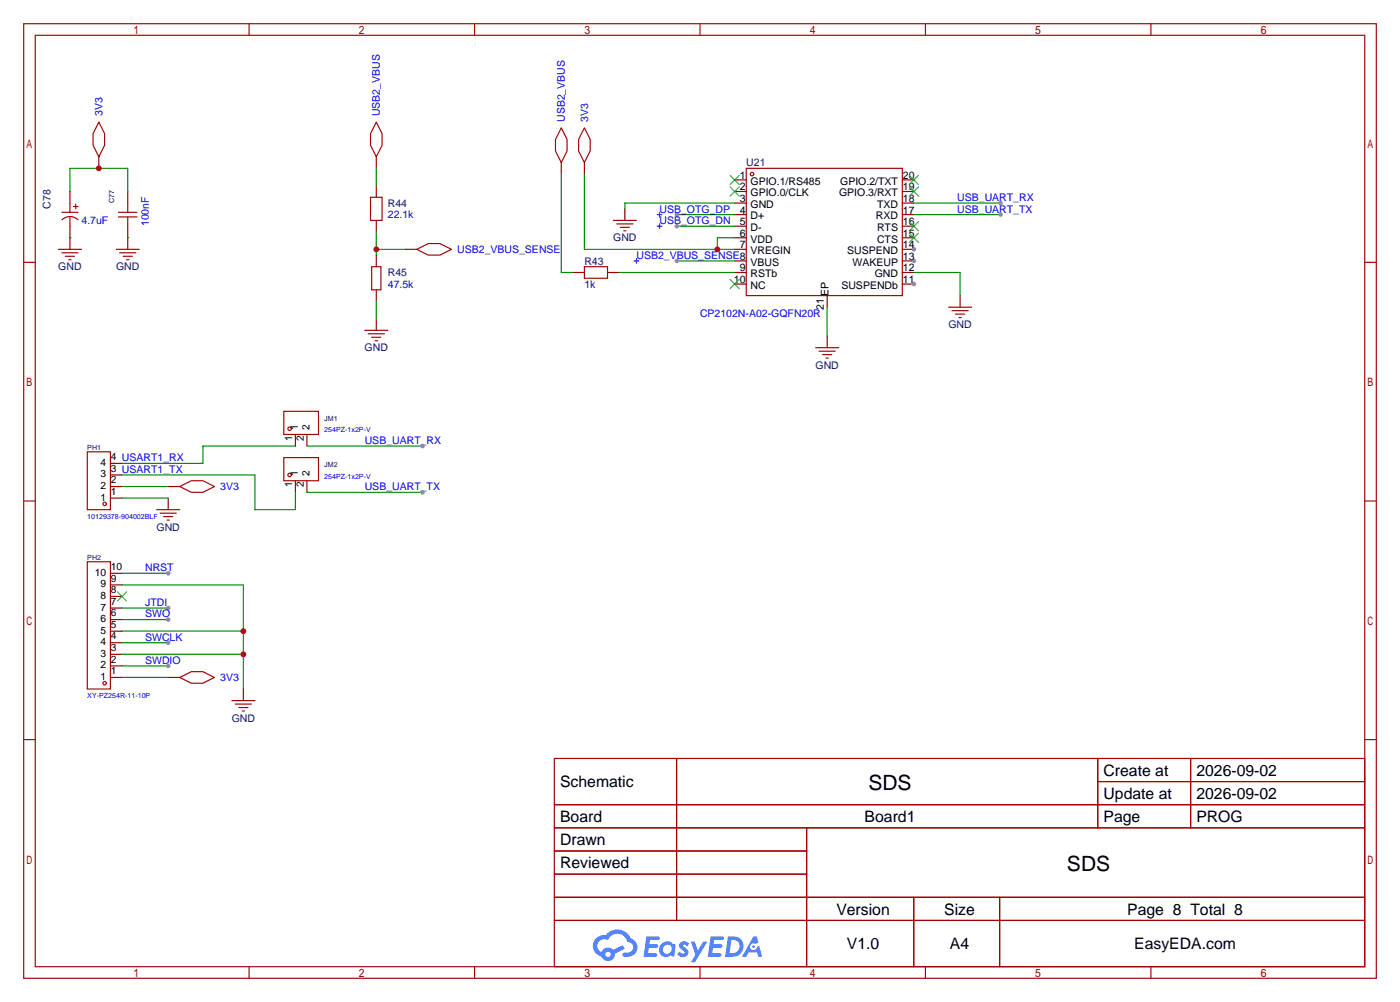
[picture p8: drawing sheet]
<svg xmlns="http://www.w3.org/2000/svg" width="308mm" height="220mm" viewBox="0 0 308 220" stroke-linecap="round" stroke-linejoin="round" font-family="sans-serif">
<g fill="none" stroke="#a10000" stroke-width=".25">
<path d="M5.2 5.2h297.2v209.6h-297.2zM7.7 7.7h292.1v204.5h-292.1zM54.7 5.2v2.5M104.3 5.2v2.5M153.8 5.2v2.5M203.3 5.2v2.5M252.9 5.2v2.5M5.2 57.6h2.5M299.8 57.6h2.6M5.2 110h2.5M299.8 110h2.6M5.2 162.4h2.5"/>
<path d="M121.8 166.5h178v45.7h-178zM121.8 176.7h178M148.7 166.5v35.6M241.2 166.5v15.2M241.2 171.6h58.6M261.6 166.5v15.2M299.8 162.4h2.6M121.8 181.7h178M121.8 186.8h55.4M121.8 197h178M121.8 191.9h55.4M177.2 181.7v30.5"/>
<path d="M200.8 197v15.2M219.6 197v15.2M54.7 212.2v2.6M104.3 212.2v2.6M121.8 202.1h178M153.8 212.2v2.6M203.3 212.2v2.6M252.9 212.2v2.6"/>
</g>
<g fill="#5487ff">
<path d="M149.5 206.9a1.3 1.3 0 0 1 1.9 .3l-.4 .6a.54 .54 0 0 0-1-.2l.2 .2a1.28 1.28 0 0 1 .8 2 1.53 1.53 0 0 1-2.2-.3l.5-.6 .8 .5a.31 .31 0 0 0 .3-.3 .31 .31 0 0 0-.2-.4 1.12 1.12 0 0 1-.7-1.8z"/>
<path d="M151.8 206.7h.8l.7 2 1.2-2h.9l-2.7 4.5h-.9l1-1.6z"/>
<path d="M142 205.5h2.3a.46 .46 0 0 1 .5 .1 .46 .46 0 0 1 .1 .5l-.3 .2h-1.8l-.1 1h1.6a.4 .4 0 0 1 .3 .4 .4 .4 0 0 1-.4 .4h-1.6l-.2 1.2 1.4-.1a.46 .46 0 0 1 .5 .1 .46 .46 0 0 1 .1 .5l-.4 .2h-2.6z"/>
<path d="M156.1 205.5h2.3a.47 .47 0 0 1 .5 .1 .47 .47 0 0 1 .1 .5l-.3 .2h-1.8l-.1 1h1.6a.4 .4 0 0 1 .4 .4 .4 .4 0 0 1-.5 .4h-1.6l-.2 1.1h1.4a.46 .46 0 0 1 .5 .1 .46 .46 0 0 1 .1 .5l-.4 .2h-2.6z"/>
<path d="M165.5 205.6h.8l.3 1.3-.6 .3a.75 .75 0 0 0-1.1 .3 .75 .75 0 0 0 .5 1.1 .75 .75 0 0 0 .9-.7l.5-.3 .6 2.4h-.8l-.3-.9h-1.8l-.5 .9h-1z"/>
<path d="M159.9 205.6l-.6 4.4h1.4a2.27 2.27 0 0 0 2.7-2.3 2.27 2.27 0 0 0-2.7-2.1zM160.7 206.3a1.5 1.5 0 0 1 1.8 1.6 1.5 1.5 0 0 1-1.9 1.3h-.3z"/>
<path d="M145.4 207.2a1.6 1.6 0 0 0-.4 2.3 1.6 1.6 0 0 0 2.3 .2l.8 .3 .3-2.4-.1-.3-.5-.1a1.58 1.58 0 0 0-2.4 0zM146 207.7a.98 .98 0 0 1 1.6 .4 .98 .98 0 0 1-1.1 1.3 .94 .94 0 0 1-.9-.7 .94 .94 0 0 1 .4-1z"/>
<path d="M131 206a2.37 2.37 0 0 0 1.1 4 1.54 1.54 0 0 0 1.8 1 1.54 1.54 0 0 0 1.2-1.6l2.2-1.1-.5-.8-2.1 1a1.57 1.57 0 0 0-2.6 .5 1.5 1.5 0 0 1-.7-2.1 1.5 1.5 0 0 1 2.2-.5 2.23 2.23 0 0 1 2.3-1.4 2.23 2.23 0 0 1 2 1.8 1.16 1.16 0 0 1 1.2 1.1 1.16 1.16 0 0 1-1.1 1.2h-.7a.47 .47 0 0 0-.5 .4 .47 .47 0 0 0 .4 .5 2.17 2.17 0 0 0 2.5-.9 2.17 2.17 0 0 0-.4-2.7l-.7-.4a3.2 3.2 0 0 0-5.5-.7l-1.1 .1zM133 209.5a.6 .6 0 0 1 1.2 0 .6 .6 0 0 1-1.2 0z"/>
<circle cx="165.6" cy="207.8" r=".28"/>
</g>
<g fill="none" stroke="#a10000" stroke-width=".25">
<path d="M21.7 26.8l1.3 2.5v2.6l-1.3 2.5-1.3-2.5v-2.6zM123.3 28.1l1.3 2.5v2.5l-1.3 2.6-1.3-2.6v-2.5zM128.4 28.1l1.3 2.5v2.5l-1.3 2.6-1.3-2.6v-2.5zM12.8 54.7h5.1M13.6 55.5h3.5M14.4 56.3h2M15.1 57h.5M25.5 54.7h5.1M26 47.6h4.1M26 46.6h4.1M26.3 55.5h3.5M27.1 56.3h2"/>
<path d="M27.8 57h.5M28.1 44.6v2M28.1 47.6v2.1M128.4 58.5h5.1v2.6h-5.1zM134.7 48.4h5.1M135.5 49.1h3.6M136.3 49.9h2M137 50.7h.5M80.1 72.5h5.1M80.9 73.3h3.6M81.7 74h2M82.4 74.8h.5"/>
<path d="M179.2 76.3h5.1M180 77.1h3.5M180.7 77.9h2.1M181.5 78.6h.5M208.4 67.4h5.1M209.2 68.2h3.5M209.9 69h2.1M210.7 69.7h.5M19.2 99.2h5.1v12.7h-5.1zM34.4 111.9h5.1M35.2 112.6h3.5M35.9 113.4h2.1"/>
<path d="M36.7 114.2h.5M39.5 106.8l2.5-1.3h2.6l2.5 1.3-2.5 1.3h-2.6zM19.2 123.3h5.1v28h-5.1zM39.5 148.7l2.5-1.3h2.6l2.5 1.3-2.5 1.3h-2.6zM50.9 153.8h5.1M51.7 154.6h3.5M52.5 155.3h2M53.2 156.1h.5"/>
<circle cx="23" cy="110.6" r=".38"/>
<circle cx="23" cy="150" r=".38"/>
</g>
<g fill="none" stroke="#870000" stroke-width=".25">
<path d="M21.7 34.4v2.6M123.3 35.7v2.5M128.4 35.7v2.5M15.4 52.2v2.5M28.1 42v2.6M28.1 49.7v5M125.9 59.8h2.5M133.5 59.8h2.5M137.3 45.8v2.6M82.7 70v2.5M181.7 73.8v2.5M210.9 64.9v2.5"/>
<path d="M24.3 106.8h2.5M24.3 109.3h2.5M24.3 104.3h2.5M24.3 101.7h2.5M37 106.8h2.5M37 109.3v2.6M24.3 138.6h2.5M24.3 136h2.5M24.3 133.5h2.5M24.3 130.9h2.5M24.3 128.4h2.5M24.3 125.9h2.5"/>
<path d="M24.3 148.7h2.5M24.3 146.2h2.5M24.3 143.6h2.5M24.3 141.1h2.5M37 148.7h2.5M53.5 151.3v2.5"/>
</g>
<path d="M25.8 129.9l2 2.1M27.8 129.9l-2 2.1" fill="none" stroke="#3c3" stroke-width=".25"/>
<path d="M26.8 133.5h10.2M26.8 148.7h10.2" fill="none" stroke="#008700" stroke-width=".25"/>
<circle cx="37" cy="133.5" r=".51" fill="#999"/>
<path d="M26.8 138.6h26.7M26.8 128.4h26.7v22.9M26.8 143.6h26.7" fill="none" stroke="#008700" stroke-width=".25"/>
<g fill="#c00">
<circle cx="53.5" cy="138.6" r=".63"/>
<circle cx="53.5" cy="143.6" r=".63"/>
</g>
<path d="M26.8 136h10.2" fill="none" stroke="#008700" stroke-width=".25"/>
<circle cx="37" cy="136" r=".51" fill="#999"/>
<path d="M26.8 125.9h10.2" fill="none" stroke="#008700" stroke-width=".25"/>
<circle cx="37" cy="125.9" r=".51" fill="#999"/>
<path d="M26.8 141.1h10.2" fill="none" stroke="#008700" stroke-width=".25"/>
<circle cx="37" cy="141.1" r=".51" fill="#999"/>
<path d="M26.8 146.2h10.2" fill="none" stroke="#008700" stroke-width=".25"/>
<circle cx="37" cy="146.2" r=".51" fill="#999"/>
<path d="M64.9 97.9h-20.3v3.8h-17.8M67.4 97.9h25.4M26.8 109.3h10.2M26.8 106.8h10.2M26.8 104.3h29.2v7.6h8.9v-3.8" fill="none" stroke="#008700" stroke-width=".25"/>
<g fill="none" stroke="#a10000" stroke-width=".25">
<path d="M62.4 90.3h7.6v5.1h-7.6zM62.4 100.5h7.6v5h-7.6z"/>
<circle cx="63.6" cy="94.1" r=".38"/>
<circle cx="63.6" cy="104.3" r=".38"/>
</g>
<path d="M64.9 95.4v2.5M67.4 95.4v2.5M64.9 105.5v2.6M67.4 105.5v2.6" fill="none" stroke="#870000" stroke-width=".25"/>
<circle cx="92.8" cy="97.9" r=".51" fill="#999"/>
<path d="M67.4 108.1h25.4" fill="none" stroke="#008700" stroke-width=".25"/>
<circle cx="92.8" cy="108.1" r=".51" fill="#999"/>
<g fill="none" stroke="#a10000" stroke-width=".25">
<path d="M164 37h34.2v27.9h-34.2z"/>
<circle cx="165.2" cy="38.2" r=".38"/>
</g>
<path d="M161.4 39.5h2.6M161.4 42h2.6M161.4 44.6h2.6M161.4 47.1h2.6M161.4 49.7h2.6M161.4 52.2h2.6M161.4 54.7h2.6M161.4 57.3h2.6M161.4 59.8h2.6M161.4 62.4h2.6M198.2 62.4h2.6" fill="none" stroke="#870000" stroke-width=".25"/>
<path d="M160.4 38.5l2 2M162.4 38.5l-2 2M160.4 41l2 2.1M162.4 41l-2 2.1M160.4 61.3l2 2.1M162.4 61.3l-2 2.1" fill="none" stroke="#3c3" stroke-width=".25"/>
<circle cx="200.8" cy="62.4" r=".51" fill="#999"/>
<path d="M198.2 59.8h2.6M198.2 57.3h2.6" fill="none" stroke="#870000" stroke-width=".25"/>
<circle cx="200.8" cy="57.3" r=".51" fill="#999"/>
<path d="M198.2 54.7h2.6" fill="none" stroke="#870000" stroke-width=".25"/>
<circle cx="200.8" cy="54.7" r=".51" fill="#999"/>
<path d="M198.2 39.5h2.6M198.2 52.2h2.6M198.2 49.7h2.6M198.2 47.1h2.6M198.2 44.6h2.6M198.2 42h2.6M181.7 64.9v2.5" fill="none" stroke="#870000" stroke-width=".25"/>
<path d="M199.8 38.5l2 2M201.8 38.5l-2 2M199.8 51.2l2 2M199.8 48.6l2 2.1M199.8 41l2 2.1M201.8 51.2l-2 2M201.8 48.6l-2 2.1M201.8 41l-2 2.1" fill="none" stroke="#3c3" stroke-width=".25"/>
<path d="M123.3 38.2v21.6h2.6M128.4 38.2v16.5h33M136 59.8h25.4M161.4 52.2h-3.8v2.5" fill="none" stroke="#008700" stroke-width=".25"/>
<circle cx="157.6" cy="54.7" r=".63" fill="#c00"/>
<path d="M148.7 47.1h12.7M200.8 59.8h10.1v5.1M181.7 67.4v6.4" fill="none" stroke="#008700" stroke-width=".25"/>
<circle cx="148.7" cy="47.1" r=".51" fill="#999"/>
<path d="M148.7 49.7h12.7" fill="none" stroke="#008700" stroke-width=".25"/>
<circle cx="148.7" cy="49.7" r=".51" fill="#999"/>
<path d="M144.4 49.7h1M144.4 47.1h1M144.9 46.6v1M144.9 49.1v1.1" fill="none" stroke="#00f" stroke-width=".25"/>
<path d="M13.6 46.6h3.5M13.6 48.2a2.54 2.54 0 0 1 3.6 .1M15.4 44.6v2M15.4 47.6v2.1M16.1 45.3h1M16.6 44.8v1" fill="none" stroke="#a10000" stroke-width=".25"/>
<path d="M15.4 42v2.6M15.4 49.7v2.5" fill="none" stroke="#870000" stroke-width=".25"/>
<path d="M148.7 57.3h12.7" fill="none" stroke="#008700" stroke-width=".25"/>
<circle cx="148.7" cy="57.3" r=".51" fill="#999"/>
<path d="M139.3 57.3h1M139.8 56.8v1" fill="none" stroke="#00f" stroke-width=".25"/>
<path d="M161.4 44.6h-24.1v1.2M200.8 44.6h19" fill="none" stroke="#008700" stroke-width=".25"/>
<circle cx="219.8" cy="44.6" r=".51" fill="#999"/>
<path d="M200.8 47.1h19" fill="none" stroke="#008700" stroke-width=".25"/>
<circle cx="219.8" cy="47.1" r=".51" fill="#999"/>
<path d="M15.4 42v-5h12.7v5" fill="none" stroke="#008700" stroke-width=".25"/>
<circle cx="21.7" cy="37" r=".63" fill="#c00"/>
<path d="M82.7 37v3.8M15.4 52.2h.1M28.1 52.2h.1M82.7 50.9v5.1M82.7 54.7h6.3" fill="none" stroke="#008700" stroke-width=".25"/>
<path d="M82.7 34.4v2.6M82.7 40.8v2.5M82.7 48.4v2.5M82.7 56v2.5M82.7 63.6v2.6" fill="none" stroke="#870000" stroke-width=".25"/>
<path d="M82.7 26.8l1.2 2.5v2.6l-1.2 2.5-1.3-2.5v-2.6zM81.4 43.3h2.5v5.1h-2.5zM81.7 58.5h2v5.1h-2z" fill="none" stroke="#a10000" stroke-width=".25"/>
<circle cx="82.7" cy="54.7" r=".63" fill="#c00"/>
<path d="M82.7 66.2v3.8" fill="none" stroke="#008700" stroke-width=".25"/>
<path d="M89 54.7h2.6" fill="none" stroke="#870000" stroke-width=".25"/>
<path d="M91.6 54.7l2.5-1.2h2.5l2.6 1.2-2.6 1.3h-2.5z" fill="none" stroke="#a10000" stroke-width=".25"/>
<g font-size="4.6">
<text x="190.8" y="173.4">SDS</text>
<text x="234.4" y="191.2">SDS</text>
</g>
<g font-size="3.5">
<text x="123.1" y="172.8">Schematic</text>
<text x="242.5" y="170.3">Create at</text>
<text x="262.9" y="170.3">2026-09-02</text>
<text x="242.5" y="175.4">Update at</text>
<text x="262.9" y="175.4">2026-09-02</text>
<text x="123.1" y="180.5">Board</text>
<text x="123.1" y="185.5">Drawn</text>
<text x="190" y="180.5">Board1</text>
<text x="242.5" y="180.5">Page</text>
<text x="262.9" y="180.5">PROG</text>
<text x="123.1" y="190.6">Reviewed</text>
<text x="183.8" y="200.8">Version</text>
<text x="207.5" y="200.8">Size</text>
<text x="247.7" y="200.8">Page 8 Total 8</text>
<text x="186.1" y="208.4">V1.0</text>
<text x="208.7" y="208.4">A4</text>
<text x="249.2" y="208.4">EasyEDA.com</text>
</g>
<g font-size="2.3" fill="#00f">
<text x="22.5" y="25.5" transform="rotate(-90 22.5 25.5)">3V3</text>
<text x="83.5" y="25.5" transform="rotate(-90 83.5 25.5)">USB2_VBUS</text>
<text x="124.1" y="26.8" transform="rotate(-90 124.1 26.8)">USB2_VBUS</text>
<text x="129.2" y="26.8" transform="rotate(-90 129.2 26.8)">3V3</text>
<text x="85.2" y="47.9">22.1k</text>
<text x="144.9" y="46.7">USB_OTG_DP</text>
<text x="210.3" y="44.1">USB_UART_RX</text>
<text x="210.3" y="46.7">USB_UART_TX</text>
<text x="17.9" y="49.2">4.7uF</text>
<text x="32.7" y="49.7" transform="rotate(-90 32.7 49.7)">100nF</text>
<text x="144.9" y="49.2">USB_OTG_DN</text>
<text x="100.5" y="55.5">USB2_VBUS_SENSE</text>
<text x="139.8" y="56.8">USB2_VBUS_SENSE8</text>
<text x="85.2" y="63.2">47.5k</text>
<text x="128.4" y="63.2">1k</text>
<text x="153.8" y="69.5">CP2102N-A02-GQFN20R</text>
<text x="80.1" y="97.5">USB_UART_RX</text>
<text x="48.4" y="107.6">3V3</text>
<text x="80.1" y="107.6">USB_UART_TX</text>
<text x="31.9" y="125.4">NRST</text>
<text x="31.9" y="133">JTDI</text>
<text x="31.9" y="135.6">SWO</text>
<text x="31.9" y="140.6">SWCLK</text>
<text x="31.9" y="145.7">SWDIO</text>
<text x="48.4" y="149.5">3V3</text>
</g>
<g font-size="2.3">
<text x="162.5" y="39.3">1</text>
<text x="162.5" y="41.8">2</text>
<text x="164.9" y="40.5">GPIO.1/RS485</text>
<text x="184.6" y="40.5">GPIO.2/TXT</text>
<text x="198.4" y="41.8">19</text>
<text x="198.4" y="39.3">20</text>
<text x="162.5" y="44.3">3</text>
<text x="162.5" y="46.9">4</text>
<text x="164.9" y="43.1">GPIO.0/CLK</text>
<text x="164.9" y="45.6">GND</text>
<text x="184.3" y="43.1">GPIO.3/RXT</text>
<text x="192.7" y="45.6">TXD</text>
<text x="198.4" y="46.9">17</text>
<text x="198.4" y="44.3">18</text>
<text x="162.5" y="49.4">5</text>
<text x="162.5" y="52">6</text>
<text x="164.9" y="48.2">D+</text>
<text x="164.9" y="50.7">D-</text>
<text x="164.9" y="53.2">VDD</text>
<text x="192.4" y="48.2">RXD</text>
<text x="192.7" y="53.2">CTS</text>
<text x="192.7" y="50.7">RTS</text>
<text x="198.4" y="52">15</text>
<text x="198.4" y="49.4">16</text>
<text x="162.5" y="54.5">7</text>
<text x="162.5" y="59.6">9</text>
<text x="164.9" y="55.8">VREGIN</text>
<text x="164.9" y="58.3">VBUS</text>
<text x="186.1" y="55.8">SUSPEND</text>
<text x="187.3" y="58.3">WAKEUP</text>
<text x="198.4" y="59.6">12</text>
<text x="198.4" y="57">13</text>
<text x="198.4" y="54.5">14</text>
<text x="161.3" y="62.1">10</text>
<text x="164.9" y="60.9">RSTb</text>
<text x="164.9" y="63.4">NC</text>
<text x="182" y="64.9" transform="rotate(-90 182 64.9)">EP</text>
<text x="184.9" y="63.4">SUSPENDb</text>
<text x="192.2" y="60.9">GND</text>
<text x="198.4" y="62.1">11</text>
<text x="181" y="68" transform="rotate(-90 181 68)">21</text>
</g>
<g font-size="2.3" fill="#000080">
<text x="164" y="36.5">U21</text>
<text x="11.1" y="45.8" transform="rotate(-90 11.1 45.8)">C78</text>
<text x="85.2" y="45.4">R44</text>
<text x="134.7" y="53">GND</text>
<text x="12.8" y="59.4">GND</text>
<text x="25.5" y="59.4">GND</text>
<text x="128.4" y="58.1">R43</text>
<text x="85.2" y="60.6">R45</text>
<text x="80.1" y="77.1">GND</text>
<text x="208.4" y="72.1">GND</text>
<text x="179.2" y="80.9">GND</text>
<text x="34.4" y="116.5">GND</text>
<text x="50.9" y="158.4">GND</text>
</g>
<g font-size="2.2">
<text x="65.5" y="94.4" transform="rotate(-90 65.5 94.4)">1</text>
<text x="68" y="94.4" transform="rotate(-90 68 94.4)">2</text>
<text x="24.4" y="101">4 USART1_RX</text>
<text x="64.2" y="96.8" transform="rotate(-90 64.2 96.8)">1</text>
<text x="66.7" y="96.8" transform="rotate(-90 66.7 96.8)">2</text>
<text x="22.1" y="107.4">2</text>
<text x="22.1" y="104.8">3</text>
<text x="22.1" y="102.3">4</text>
<text x="24.4" y="106.1">2</text>
<text x="24.4" y="103.6">3 USART1_TX</text>
<text x="64.2" y="106.9" transform="rotate(-90 64.2 106.9)">1</text>
<text x="65.5" y="104.6" transform="rotate(-90 65.5 104.6)">1</text>
<text x="66.7" y="106.9" transform="rotate(-90 66.7 106.9)">2</text>
<text x="68" y="104.6" transform="rotate(-90 68 104.6)">2</text>
<text x="22.1" y="109.9">1</text>
<text x="24.4" y="108.6">1</text>
<text x="24.4" y="125.1">10</text>
<text x="20.8" y="126.4">10</text>
<text x="22.1" y="131.5">8</text>
<text x="22.1" y="129">9</text>
<text x="24.4" y="130.2">8</text>
<text x="24.4" y="127.7">9</text>
<text x="22.1" y="136.6">6</text>
<text x="22.1" y="134">7</text>
<text x="24.4" y="137.8">5</text>
<text x="24.4" y="135.3">6</text>
<text x="24.4" y="132.8">7</text>
<text x="22.1" y="141.7">4</text>
<text x="22.1" y="139.1">5</text>
<text x="24.4" y="142.9">3</text>
<text x="24.4" y="140.4">4</text>
<text x="22.1" y="149.3">1</text>
<text x="22.1" y="146.7">2</text>
<text x="22.1" y="144.2">3</text>
<text x="24.4" y="148">1</text>
<text x="24.4" y="145.5">2</text>
</g>
<g font-size="1.6" fill="#000080">
<text x="25.1" y="44.6" transform="rotate(-90 25.1 44.6)">C77</text>
<text x="71.2" y="92.4">JM1</text>
<text x="19.2" y="98.7">PH1</text>
<text x="71.2" y="102.5">JM2</text>
<text x="19.2" y="122.9">PH2</text>
</g>
<g font-size="1.6" fill="#00f">
<text x="71.2" y="94.9">254PZ-1x2P-V</text>
<text x="71.2" y="105.1">254PZ-1x2P-V</text>
<text x="19.2" y="114">10129378-904002BLF</text>
<text x="19.2" y="153.3">XY-PZ254R-11-10P</text>
</g>
</svg>
